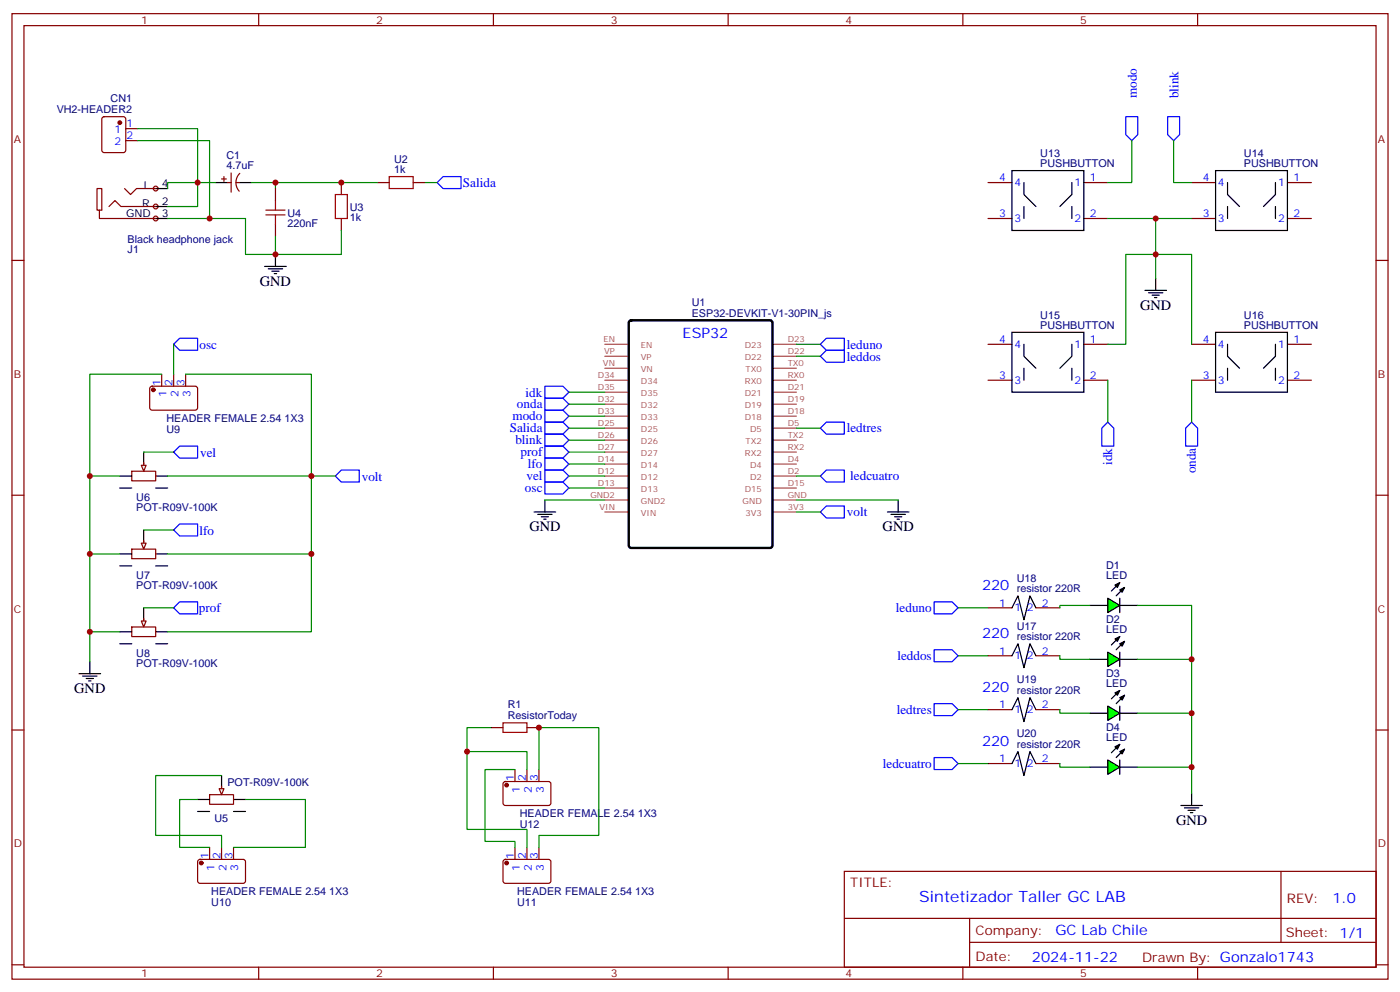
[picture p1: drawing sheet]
<svg xmlns="http://www.w3.org/2000/svg" width="412mm" height="292mm" viewBox="0 0 412 292" stroke-linecap="round" stroke-linejoin="round" font-family="sans-serif">
<g fill="none" stroke="#870000" stroke-width=".35">
<path d="M3.5 4h405.4v284.4h-405.4zM7.1 7.5h398.2v277.3h-398.2zM76.2 4v3.5M145.3 4v3.5M214.5 4v3.5M283.6 4v3.5M352.8 4v3.5M81.1 55.5v3.6M100.5 53.8v3.5M111.1 53.8h3.6M121.7 53.8h3.5M3.5 76.7h3.6"/>
<path d="M81.1 66.1v3.5M100.5 64.3v3.6M405.3 76.7h3.6M3.5 145.8h3.6M405.3 145.8h3.6M3.5 215h3.6M405.3 215h3.6M248.7 256.6h156.6v28.2h-156.6zM377.3 256.6v20.9M248.7 270.5h156.5M285.6 277.5h119.6M285.6 270.5v14.1"/>
<path d="M3.5 284.1h3.6M76.2 284.8v3.6M145.3 284.8v3.6M214.5 284.8v3.6M283.6 284.8v3.6M352.8 284.8v3.6M405.3 284.1h3.6"/>
</g>
<g fill="none" stroke="#a64a4a" stroke-width=".35">
<path d="M178.2 119h6.9M178.2 115.5h6.9M178.2 112h6.9M178.2 108.4h6.9M178.2 104.9h6.9M178.2 101.4h6.9M227.7 119h6.9M227.7 115.5h6.9M227.7 112h6.9M227.7 108.4h6.9M227.7 104.9h6.9M227.7 101.4h6.9"/>
<path d="M178.2 136.7h6.9M178.2 133.1h6.9M178.2 129.6h6.9M178.2 126.1h6.9M178.2 122.6h6.9M227.7 136.7h6.9M227.7 133.1h6.9M227.7 129.6h6.9M227.7 126.1h6.9M227.7 122.6h6.9M178.2 150.8h6.9M178.2 147.2h6.9"/>
<path d="M178.2 143.7h6.9M178.2 140.2h6.9M227.7 150.8h6.9M227.7 147.2h6.9M227.7 143.7h6.9M227.7 140.2h6.9"/>
</g>
<path d="M185.4 94.5l.5-.2h40.9l.7 .5v65.9l-.4 .6-41.2 .1-.6-.5-.1-65.9z" fill="none" stroke="#000" stroke-width=".71"/>
<path d="M81.1 59.1v2.8M98.8 57.3h3.5v7h-3.5zM114.7 52h7v3.5h-7zM78.3 63.3h5.7M78.3 61.9h5.7M81.1 63.3v2.8" fill="none" stroke="#a10000" stroke-width=".35"/>
<path d="M111.1 53.8h-30v1.7M100.5 67.9v7h-19.4v-5.3" fill="none" stroke="#008700" stroke-width=".35"/>
<g fill="#f0f0f0" stroke="#870000" stroke-width=".35">
<circle cx="45.9" cy="64.3" r=".71"/>
<circle cx="45.9" cy="60.8" r=".71"/>
<circle cx="45.9" cy="55.5" r=".71"/>
</g>
<g fill="none" stroke="#000" stroke-width=".35">
<path d="M45.9 55.5h3.5M63.5 53.8h3.5M70.6 53.8h3.5M45.9 60.8h3.5M45.9 64.3h3.5M78 78.5h6.3M79 79.2h4.3M80.1 79.9h2.1M81.1 74.9v3.6M80.8 80.6h.7M157.3 150.8h6.4M158.4 151.5h4.2"/>
<path d="M159.5 152.2h2.1M160.2 152.9h.7M160.5 147.2v3.6M261.4 150.8h6.4M262.5 151.5h4.2M263.5 152.2h2.1M264.2 152.9h.7M264.6 147.2v3.6M58.2 235.4h3.5M65.3 228.4v3.5M68.8 235.4h3.5"/>
</g>
<g fill="none" stroke="#870000" stroke-width=".35">
<path d="M30.2 34.6l.5-.2h5.6l.7 .4v9.4l-.4 .7h-5.9l-.7-.4v-9.4zM37 37.9h3.6M36.7 55.5l1.8 1.8 1.7-1.8h5.7M37 41.4h3.6M65.3 52.7h1.4M66 52v1.4M67 53.8h1.1M68.1 50.9v5.7M69.5 53.8h1.1M70.6 51.1a3.8 3.8 0 0 0-.1 5.2M29.3 61.9h.7v-6.4h-1.4v6.4h.7v2.4h16.6M32.1 60.8l1.8-1.7 1.7 1.7h10.3"/>
<path d="M61.7 234h7.1v2.9h-7.1zM65.3 231.6v1.7"/>
</g>
<g fill="none" stroke="#008700" stroke-width=".35">
<path d="M40.6 37.9h17.6v22.9h-8.8M40.6 41.4h21.1v22.9M63.5 53.8h-14.1v1.7M74.1 53.8h7M125.2 53.8h3.6M49.4 64.3h22.9v10.6h8.8M167.6 119h10.6M167.6 115.5h10.6M167.6 126.1h10.6M167.6 129.6h10.6M167.6 133.1h10.6M167.6 136.7h10.6"/>
<path d="M167.6 122.6h10.6M160.5 147.2h17.7M167.6 140.2h10.6M167.6 143.7h10.6M234.6 147.2h30M234.6 150.8h7.1"/>
</g>
<circle cx="35.3" cy="36.1" r=".53" fill="#870000" stroke="#870000" stroke-width=".35"/>
<path d="M128.8 53.8l1.7-1.8h5.3v3.5h-5.3zM160.5 117.3h5.3l1.8 1.7-1.8 1.8h-5.3zM160.5 113.7h5.3l1.8 1.8-1.8 1.8h-5.3zM160.5 124.3h5.3l1.8 1.8-1.8 1.7h-5.3zM160.5 127.8h5.3l1.8 1.8-1.8 1.8h-5.3zM160.5 131.4h5.3l1.8 1.7-1.8 1.8h-5.3zM160.5 134.9h5.3l1.8 1.8-1.8 1.7h-5.3zM160.5 138.4h5.3l1.8 1.8-1.8 1.8h-5.3zM160.5 120.8h5.3l1.8 1.8-1.8 1.7h-5.3zM160.5 142h5.3l1.8 1.7-1.8 1.8h-5.3zM241.7 150.8l1.7-1.8h5.3v3.5h-5.3z" fill="none" stroke="#00f" stroke-width=".35"/>
<path d="M64.6 232.3h1.4l-.7 1.7z" fill="#f0f0f0" stroke="#870000" stroke-width=".35"/>
<path d="M42.3 133.1v3.6M35.3 140.2h3.5M45.9 140.2h3.5M58.2 239h3.5M68.8 239h3.5" fill="none" stroke="#000" stroke-width=".35"/>
<path d="M38.8 138.8h7.1v2.8h-7.1zM42.3 136.3v1.8" fill="none" stroke="#870000" stroke-width=".35"/>
<path d="M41.6 137h1.4l-.7 1.8z" fill="#f0f0f0" stroke="#870000" stroke-width=".35"/>
<path d="M35.3 143.7h3.5M42.3 156.1v3.5M45.9 143.7h3.5M35.3 163.1h3.5M45.9 163.1h3.5" fill="none" stroke="#000" stroke-width=".35"/>
<path d="M42.3 159.2v1.8M38.8 161.7h7.1v2.8h-7.1z" fill="none" stroke="#870000" stroke-width=".35"/>
<path d="M41.6 159.9h1.4l-.7 1.8z" fill="#f0f0f0" stroke="#870000" stroke-width=".35"/>
<path d="M35.3 166.7h3.5M42.3 179v3.5M45.9 166.7h3.5M35.3 186.1h3.5M45.9 186.1h3.5" fill="none" stroke="#000" stroke-width=".35"/>
<path d="M38.8 184.6h7.1v2.9h-7.1zM42.3 182.2v1.7" fill="none" stroke="#870000" stroke-width=".35"/>
<path d="M41.6 182.9h1.4l-.7 1.7z" fill="#f0f0f0" stroke="#870000" stroke-width=".35"/>
<g fill="none" stroke="#000" stroke-width=".35">
<path d="M298.1 50.2h21.2v17.7h-21.2zM301.6 53.8v3.5l3.6 3.5M315.7 53.8v3.5l-3.5 3.5M358.1 50.2h21.1v17.7h-21.1zM361.6 53.8v3.5l3.5 3.5M375.7 53.8v3.5l-3.5 3.5M301.6 60.8v3.5M315.7 60.8v3.5M361.6 60.8v3.5M375.7 60.8v3.5M298.1 97.9h21.2v17.6h-21.2zM337.3 85.5h6.3"/>
<path d="M338.3 86.2h4.2M339.4 86.9h2.1M340.1 87.6h.7M340.4 82v3.5M358.1 97.9h21.1v17.6h-21.1zM301.6 101.4v3.5l3.6 3.5M301.6 108.4v3.6M315.7 101.4v3.5l-3.5 3.5M315.7 108.4v3.6M361.6 101.4v3.5l3.5 3.5M361.6 108.4v3.6M375.7 101.4v3.5l-3.5 3.5"/>
<path d="M375.7 108.4v3.6M321 178.3h5.3M23.3 198.4h6.3M24.3 199.1h4.3M25.4 199.8h2.1M26.5 194.9v3.5M35.3 189.6h3.5M45.9 189.6h3.5M26.1 200.5h.7"/>
</g>
<g fill="none" stroke="#008700" stroke-width=".35">
<path d="M333.4 41.4v12.4h-7.1M345.7 41.4v12.4h5.3M326.3 64.3h14.1v17.7M340.4 64.3h10.6M47.6 110.2h-21.1v30M51.2 101.4v8.8M54.7 110.2h37v30h7.1M326.3 101.4h5.3v-26.5h19.4v26.5M326.3 112v12.3M351 112v12.3M42.3 133.1h8.9M35.3 140.2h-8.8v22.9h8.8"/>
<path d="M42.3 156.1h8.9M49.4 140.2h42.3v22.9M26.5 163.1v23h8.8M42.3 179h8.9M49.4 163.1h42.3v23h-42.3M26.5 186.1v8.8M144.6 214.3h-7v7M58.2 235.4h-5.3v14.2h8.8M65.3 228.4h-19.4v17.6h19.4v3.6M72.3 235.4h17.7v14.2h-21.2M151.7 226.6h-8.8v21.2h8.8v1.8M155.2 226.6v-5.3h-17.6v23h17.6v5.3"/>
<path d="M158.7 226.6v-12.3h17.7v31.7h-17.7v3.6"/>
</g>
<path d="M331.6 34.4h3.5v5.3l-1.7 1.7-1.8-1.7zM344 34.4h3.5v5.3l-1.8 1.7-1.7-1.7zM52.9 99.6h5.3v3.6h-5.3l-1.7-1.8zM51.2 133.1l1.7-1.7h5.3v3.5h-5.3zM326.3 124.3l1.8 1.8v5.3h-3.5v-5.3zM349.2 126.1l1.8-1.8 1.8 1.8v5.3h-3.6zM51.2 156.1l1.7-1.8h5.3v3.5h-5.3zM98.8 140.2l1.7-1.8h5.3v3.6h-5.3zM51.2 179l1.7-1.8h5.3v3.6h-5.3z" fill="none" stroke="#00f" stroke-width=".35"/>
<g fill="none" stroke="#870000" stroke-width=".35">
<path d="M291 53.8h7.1M319.3 53.8h7M351 53.8h7.1M379.2 53.8h7.1M291 64.3h7.1M319.3 64.3h7M351 64.3h7.1M379.2 64.3h7.1M44.3 113.9l.5-.2 13 .1 .4 .6-.1 6-.6 .4-13-.1-.4-.6v-5.7zM47.6 110.2v3.5M51.2 110.2v3.5M54.7 110.2v3.5"/>
<path d="M291 101.4h7.1M291 112h7.1M319.3 101.4h7M319.3 112h7M351 101.4h7.1M351 112h7.1M379.2 101.4h7.1M379.2 112h7.1M144.6 214.3h3.6M155.2 214.3h3.5M148.4 230.4l.5-.2h12.9l.5 .7-.1 5.9-.6 .4-13-.1-.4-.6v-5.6zM151.7 226.6v3.6"/>
<path d="M155.2 226.6v3.6M158.7 226.6v3.6M58.4 253.3l.5-.2h13l.4 .7v5.9l-.7 .4h-13l-.4-.7v-5.6zM61.7 249.6v3.5M65.3 249.6v3.5M68.8 249.6v3.5M148.4 253.3l.5-.2h12.9l.5 .7-.1 5.9-.6 .4h-13l-.4-.7v-5.6zM151.7 249.6v3.5M155.2 249.6v3.5M158.7 249.6v3.5"/>
</g>
<g fill="#870000" stroke="#870000" stroke-width=".35">
<circle cx="45.2" cy="114.8" r=".53"/>
<circle cx="59.3" cy="254.1" r=".53"/>
<circle cx="149.2" cy="254.1" r=".53"/>
<circle cx="149.2" cy="231.2" r=".53"/>
</g>
<path d="M148.2 212.9h7v2.8h-7z" fill="none" stroke="#a10000" stroke-width=".35"/>
<path d="M326.3 176.2l3.5 2.1-3.5 2.1z" fill="#0f0" stroke="#000" stroke-width=".35"/>
<path d="M329.8 171.6l-2.4 2.5M329.8 176.2v4.2M329.8 178.3h5.3M331.3 173l-2.5 2.5M321 194.2h5.3" fill="none" stroke="#000" stroke-width=".35"/>
<path d="M328.4 172.3l1.4-.7-.7 1.4zM329.8 173.7l1.5-.7-.7 1.4z" fill="#000" stroke="#000" stroke-width=".35"/>
<path d="M326.3 192.1l3.5 2.1-3.5 2.1z" fill="#0f0" stroke="#000" stroke-width=".35"/>
<path d="M329.8 187.5l-2.4 2.4M329.8 192.1v4.2M329.8 194.2h5.3M331.3 188.9l-2.5 2.4M321 210h5.3" fill="none" stroke="#000" stroke-width=".35"/>
<path d="M328.4 188.2l1.4-.7-.7 1.4zM329.8 189.6l1.5-.7-.7 1.4z" fill="#000" stroke="#000" stroke-width=".35"/>
<path d="M326.3 207.9l3.5 2.1-3.5 2.2z" fill="#0f0" stroke="#000" stroke-width=".35"/>
<path d="M329.8 203.3l-2.4 2.5M329.8 207.9v4.3M329.8 210h5.3M331.3 204.8l-2.5 2.4M321 225.9h5.3" fill="none" stroke="#000" stroke-width=".35"/>
<path d="M328.4 204l1.4-.7-.7 1.5zM329.8 205.5l1.5-.7-.7 1.4z" fill="#000" stroke="#000" stroke-width=".35"/>
<path d="M326.3 223.8l3.5 2.1-3.5 2.1z" fill="#0f0" stroke="#000" stroke-width=".35"/>
<g fill="none" stroke="#000" stroke-width=".35">
<path d="M298.1 179l1.8-3.5 1.7 7 1.8-7 1.8 3.5M298.1 193.1l1.8-3.5 1.7 7 1.8-7 1.8 3.5M298.1 209l1.8-3.5 1.7 7 1.8-7 1.8 3.5M329.8 219.2l-2.4 2.5M298.1 224.9l1.8-3.6 1.7 7.1 1.8-7.1 1.8 3.6M329.8 223.8v4.2M329.8 225.9h5.3M331.3 220.6l-2.5 2.5M347.8 237.2h6.4M348.9 237.9h4.2M350 238.6h2.1M350.7 239.3h.7"/>
<path d="M351 233.7v3.5"/>
</g>
<path d="M328.4 219.9l1.4-.7-.7 1.4zM329.8 221.3l1.5-.7-.7 1.4z" fill="#000" stroke="#000" stroke-width=".35"/>
<g fill="none" stroke="#008700" stroke-width=".35">
<path d="M234.6 101.4h7.1M234.6 104.9h7.1M234.6 126.1h7.1M234.6 140.2h7.1M282.2 179h8.8M321 178.3h-8.8v.7M335.1 178.3h15.9v15.9h-15.9M282.2 193.1h8.8M312.2 193.1v1.1h8.8M351 194.2v15.8h-15.9M282.2 209h8.8M312.2 209v1h8.8"/>
<path d="M351 210v15.9h-15.9M282.2 224.9h8.8M312.2 224.9v1h8.8M351 225.9v7.8"/>
</g>
<path d="M291 179h7.1M305.2 179h7M291 193.1h7.1M305.2 193.1h7M291 209h7.1M305.2 209h7M291 224.9h7.1M305.2 224.9h7" fill="none" stroke="#870000" stroke-width=".35"/>
<path d="M241.7 104.9l1.7-1.7h5.3v3.5h-5.3zM241.7 101.4l1.7-1.8h5.3v3.6h-5.3zM241.7 126.1l1.7-1.8h5.3v3.5h-5.3zM241.7 140.2l1.7-1.8h5.3v3.6h-5.3zM275.2 177.2h5.3l1.7 1.8-1.7 1.8h-5.3zM275.2 191.3h5.3l1.7 1.8-1.7 1.8h-5.3zM275.2 207.2h5.3l1.7 1.8-1.7 1.7h-5.3zM275.2 223.1h5.3l1.7 1.8-1.7 1.7h-5.3z" fill="none" stroke="#00f" stroke-width=".35"/>
<g fill="#c00">
<circle cx="100.5" cy="53.8" r=".88"/>
<circle cx="81.1" cy="53.8" r=".88"/>
<circle cx="58.2" cy="53.8" r=".88"/>
<circle cx="61.7" cy="64.3" r=".88"/>
<circle cx="81.1" cy="74.9" r=".88"/>
<circle cx="26.5" cy="163.1" r=".88"/>
<circle cx="91.7" cy="163.1" r=".88"/>
<circle cx="91.7" cy="140.2" r=".88"/>
<circle cx="26.5" cy="186.1" r=".88"/>
<circle cx="26.5" cy="140.2" r=".88"/>
<circle cx="137.6" cy="221.3" r=".88"/>
<circle cx="158.8" cy="214.3" r=".88"/>
<circle cx="340.4" cy="64.3" r=".88"/>
<circle cx="340.4" cy="74.9" r=".88"/>
<circle cx="351" cy="194.2" r=".88"/>
<circle cx="351" cy="210" r=".88"/>
<circle cx="351" cy="225.9" r=".88"/>
</g>
<text font-size="4.6" fill="#00f" x="270.8" y="265.6">Sintetizador Taller GC LAB</text>
<g font-size="4.2">
<text x="76.6" y="84.1">GND</text>
<text x="335.8" y="91.2">GND</text>
<text x="155.9" y="156.4">GND</text>
<text x="260" y="156.4">GND</text>
<text x="21.9" y="204">GND</text>
<text x="346.4" y="242.9">GND</text>
</g>
<g font-size="4.2" fill="#00f">
<text x="201.1" y="99.6">ESP32</text>
<text x="289.3" y="173.7">220</text>
<text x="289.3" y="187.8">220</text>
<text x="289.3" y="203.7">220</text>
<text x="289.3" y="219.6">220</text>
<text x="392.5" y="265.9">1.0</text>
<text x="310.9" y="275.4">GC Lab Chile</text>
<text x="304" y="283.2">2024-11-22</text>
</g>
<g font-size="3.9" fill="#00f">
<text x="334.8" y="28.9" transform="rotate(-90 334.8 28.9)">modo</text>
<text x="347.2" y="28.9" transform="rotate(-90 347.2 28.9)">blink</text>
<text x="136.4" y="55.1">Salida</text>
<text x="58.8" y="102.7">osc</text>
<text x="249.4" y="106.2">leddos</text>
<text x="249.4" y="102.6">leduno</text>
<text x="154.8" y="116.8">idk</text>
<text x="151" y="123.8">modo</text>
<text x="152.3" y="120.3">onda</text>
<text x="150.1" y="127.4">Salida</text>
<text x="151.8" y="130.9">blink</text>
<text x="249.4" y="127.3">ledtres</text>
<text x="59" y="134.5">vel</text>
<text x="153.4" y="134.4">prof</text>
<text x="155.5" y="137.9">lfo</text>
<text x="327.6" y="136.9" transform="rotate(-90 327.6 136.9)">idk</text>
<text x="106.6" y="141.5">volt</text>
<text x="155.1" y="141.4">vel</text>
<text x="250.5" y="141.5">ledcuatro</text>
<text x="352.3" y="139.4" transform="rotate(-90 352.3 139.4)">onda</text>
<text x="154.6" y="145">osc</text>
<text x="249.5" y="152">volt</text>
<text x="58.8" y="157.4">lfo</text>
<text x="58.6" y="180.3">prof</text>
<text x="263.9" y="180.3">leduno</text>
<text x="264.3" y="194.4">leddos</text>
<text x="264.1" y="210.3">ledtres</text>
<text x="260.1" y="226.1">ledcuatro</text>
</g>
<g font-size="3.9" fill="#800">
<text x="250.5" y="261.2">TITLE:</text>
<text x="379.1" y="265.9">REV:</text>
<text x="287.4" y="275.4">Company:</text>
<text x="378.7" y="276">Sheet: 1/1</text>
<text x="287.4" y="283.1">Date:</text>
<text x="336.4" y="283.2">Drawn By: Gonzalo1743</text>
</g>
<g font-size="3.2" fill="#800">
<text x="41.6" y="7">1</text>
<text x="110.8" y="7">2</text>
<text x="179.9" y="7">3</text>
<text x="249.1" y="7">4</text>
<text x="318.2" y="7">5</text>
<text x="4.1" y="42.1">A</text>
<text x="405.9" y="42.1">A</text>
<text x="4.1" y="111.3">B</text>
<text x="405.9" y="111.3">B</text>
<text x="4.1" y="180.4">C</text>
<text x="405.9" y="180.4">C</text>
<text x="4.1" y="249.6">D</text>
<text x="405.9" y="249.6">D</text>
<text x="41.6" y="287.8">1</text>
<text x="110.8" y="287.8">2</text>
<text x="179.9" y="287.8">3</text>
<text x="249.1" y="287.8">4</text>
<text x="318.2" y="287.8">5</text>
</g>
<g font-size="3.2" fill="#000080">
<text x="16.7" y="33.2">VH2-HEADER2</text>
<text x="32.6" y="30.1">CN1</text>
<text x="66.7" y="46.7">C1</text>
<text x="116.1" y="47.9">U2</text>
<text x="306.4" y="46.2">U13</text>
<text x="366.4" y="46.2">U14</text>
<text x="66.7" y="49.9">4.7uF</text>
<text x="116.1" y="50.9">1k</text>
<text x="306.4" y="49.2">PUSHBUTTON</text>
<text x="366.4" y="49.2">PUSHBUTTON</text>
<text x="84.7" y="63.8">U4</text>
<text x="103" y="65.1">1k</text>
<text x="103" y="62">U3</text>
<text x="37.6" y="71.5">Black headphone jack</text>
<text x="84.7" y="66.9">220nF</text>
<text x="37.6" y="74.6">J1</text>
<text x="203.8" y="93.3">ESP32-DEVKIT-V1-30PIN_js</text>
<text x="203.8" y="90">U1</text>
<text x="306.4" y="93.8">U15</text>
<text x="366.4" y="93.8">U16</text>
<text x="306.4" y="96.8">PUSHBUTTON</text>
<text x="366.4" y="96.8">PUSHBUTTON</text>
<text x="49.1" y="124.3">HEADER FEMALE 2.54 1X3</text>
<text x="49.1" y="127.4">U9</text>
<text x="40.2" y="147.5">U6</text>
<text x="40.2" y="150.6">POT-R09V-100K</text>
<text x="325.9" y="167.5">D1</text>
<text x="40.2" y="173.5">POT-R09V-100K</text>
<text x="40.2" y="170.5">U7</text>
<text x="299.5" y="171.3">U18</text>
<text x="325.9" y="170.5">LED</text>
<text x="299.5" y="174.4">resistor 220R</text>
<text x="299.5" y="185.4">U17</text>
<text x="325.9" y="183.4">D2</text>
<text x="299.5" y="188.5">resistor 220R</text>
<text x="325.9" y="186.4">LED</text>
<text x="40.2" y="196.4">POT-R09V-100K</text>
<text x="40.2" y="193.4">U8</text>
<text x="299.5" y="201.3">U19</text>
<text x="325.9" y="202.3">LED</text>
<text x="325.9" y="199.3">D3</text>
<text x="149.6" y="208.6">R1</text>
<text x="299.5" y="204.4">resistor 220R</text>
<text x="149.6" y="211.8">ResistorToday</text>
<text x="325.9" y="215.2">D4</text>
<text x="299.5" y="220.2">resistor 220R</text>
<text x="299.5" y="217.1">U20</text>
<text x="325.9" y="218.2">LED</text>
<text x="67" y="231.4">POT-R09V-100K</text>
<text x="63.2" y="241.9">U5</text>
<text x="153.1" y="240.7">HEADER FEMALE 2.54 1X3</text>
<text x="153.1" y="243.9">U12</text>
<text x="62.2" y="263.7">HEADER FEMALE 2.54 1X3</text>
<text x="152.3" y="263.7">HEADER FEMALE 2.54 1X3</text>
<text x="62.2" y="266.7">U10</text>
<text x="152.3" y="266.7">U11</text>
</g>
<g font-size="3.2" fill="#00f">
<text x="33.7" y="39.3">1</text>
<text x="37.2" y="37.5">1</text>
<text x="37.2" y="41.1">2</text>
<text x="33.7" y="42.8">2</text>
<text x="294.3" y="53.4">4</text>
<text x="321" y="53.4">1</text>
<text x="354.3" y="53.4">4</text>
<text x="381" y="53.4">1</text>
<text x="298.8" y="54.8">4</text>
<text x="316.5" y="54.8">1</text>
<text x="358.8" y="54.8">4</text>
<text x="376.5" y="54.8">1</text>
<text x="294.3" y="64">3</text>
<text x="298.8" y="65.4">3</text>
<text x="316.5" y="65.4">2</text>
<text x="321" y="64">2</text>
<text x="354.3" y="64">3</text>
<text x="358.8" y="65.4">3</text>
<text x="376.5" y="65.4">2</text>
<text x="381" y="64">2</text>
<text x="294.3" y="101">4</text>
<text x="321" y="101">1</text>
<text x="354.3" y="101">4</text>
<text x="381" y="101">1</text>
<text x="298.8" y="102.4">4</text>
<text x="316.5" y="102.4">1</text>
<text x="358.8" y="102.4">4</text>
<text x="376.5" y="102.4">1</text>
<text x="47.3" y="113.6" transform="rotate(-90 47.3 113.6)">1</text>
<text x="50.8" y="113.6" transform="rotate(-90 50.8 113.6)">2</text>
<text x="54.3" y="113.6" transform="rotate(-90 54.3 113.6)">3</text>
<text x="294.3" y="111.6">3</text>
<text x="298.8" y="113">3</text>
<text x="316.5" y="113">2</text>
<text x="321" y="111.6">2</text>
<text x="354.3" y="111.6">3</text>
<text x="358.8" y="113">3</text>
<text x="376.5" y="113">2</text>
<text x="381" y="111.6">2</text>
<text x="49" y="117.1" transform="rotate(-90 49 117.1)">1</text>
<text x="52.6" y="117.1" transform="rotate(-90 52.6 117.1)">2</text>
<text x="56.1" y="117.1" transform="rotate(-90 56.1 117.1)">3</text>
<text x="294.3" y="178.6">1</text>
<text x="306.9" y="178.6">2</text>
<text x="298.8" y="180.1">1</text>
<text x="302.4" y="180.1">2</text>
<text x="294.3" y="192.8">1</text>
<text x="298.8" y="194.2">1</text>
<text x="302.4" y="194.2">2</text>
<text x="306.9" y="192.8">2</text>
<text x="294.3" y="208.6">1</text>
<text x="306.9" y="208.6">2</text>
<text x="298.8" y="210">1</text>
<text x="302.4" y="210">2</text>
<text x="294.3" y="224.5">1</text>
<text x="298.8" y="225.9">1</text>
<text x="302.4" y="225.9">2</text>
<text x="306.9" y="224.5">2</text>
<text x="151.3" y="230" transform="rotate(-90 151.3 230)">1</text>
<text x="153.1" y="233.5" transform="rotate(-90 153.1 233.5)">1</text>
<text x="154.9" y="230" transform="rotate(-90 154.9 230)">2</text>
<text x="156.6" y="233.5" transform="rotate(-90 156.6 233.5)">2</text>
<text x="158.4" y="230" transform="rotate(-90 158.4 230)">3</text>
<text x="160.2" y="233.5" transform="rotate(-90 160.2 233.5)">3</text>
<text x="61.4" y="252.9" transform="rotate(-90 61.4 252.9)">1</text>
<text x="63.1" y="256.4" transform="rotate(-90 63.1 256.4)">1</text>
<text x="64.9" y="252.9" transform="rotate(-90 64.9 252.9)">2</text>
<text x="66.7" y="256.4" transform="rotate(-90 66.7 256.4)">2</text>
<text x="68.4" y="252.9" transform="rotate(-90 68.4 252.9)">3</text>
<text x="70.2" y="256.4" transform="rotate(-90 70.2 256.4)">3</text>
<text x="151.3" y="252.9" transform="rotate(-90 151.3 252.9)">1</text>
<text x="153.1" y="256.4" transform="rotate(-90 153.1 256.4)">1</text>
<text x="154.9" y="252.9" transform="rotate(-90 154.9 252.9)">2</text>
<text x="156.6" y="256.4" transform="rotate(-90 156.6 256.4)">2</text>
<text x="158.4" y="252.9" transform="rotate(-90 158.4 252.9)">3</text>
<text x="160.2" y="256.4" transform="rotate(-90 160.2 256.4)">3</text>
</g>
<g font-size="3.2">
<text x="42.3" y="55.5">L</text>
<text x="47.6" y="55.2">4</text>
<text x="37.2" y="64">GND</text>
<text x="41.9" y="60.8">R</text>
<text x="47.6" y="60.5">2</text>
<text x="47.6" y="64">3</text>
</g>
<g font-size="2.5" fill="#a54b4b">
<text x="177.7" y="100.7">EN</text>
<text x="232" y="100.7">D23</text>
<text x="177.6" y="107.7">VN</text>
<text x="178" y="104.2">VP</text>
<text x="188.8" y="106">VP</text>
<text x="188.8" y="102.4">EN</text>
<text x="219.4" y="106">D22</text>
<text x="219.4" y="102.4">D23</text>
<text x="232" y="107.7">TX0</text>
<text x="232" y="104.2">D22</text>
<text x="176.1" y="111.3">D34</text>
<text x="188.8" y="113">D34</text>
<text x="188.8" y="109.5">VN</text>
<text x="219.4" y="113">RX0</text>
<text x="219.6" y="109.5">TX0</text>
<text x="232" y="111.3">RX0</text>
<text x="176.1" y="118.3">D32</text>
<text x="176.1" y="114.8">D35</text>
<text x="188.8" y="116.5">D35</text>
<text x="219.4" y="116.5">D21</text>
<text x="232" y="118.3">D19</text>
<text x="232" y="114.8">D21</text>
<text x="176.1" y="125.4">D25</text>
<text x="176.1" y="121.9">D33</text>
<text x="188.8" y="123.6">D33</text>
<text x="188.8" y="120.1">D32</text>
<text x="219.4" y="123.6">D18</text>
<text x="219.4" y="120.1">D19</text>
<text x="232" y="125.4">D5</text>
<text x="232" y="121.9">D18</text>
<text x="176.1" y="128.9">D26</text>
<text x="188.8" y="130.7">D26</text>
<text x="188.8" y="127.1">D25</text>
<text x="219.6" y="130.7">TX2</text>
<text x="220.9" y="127.1">D5</text>
<text x="232" y="128.9">TX2</text>
<text x="176.1" y="136">D14</text>
<text x="176.1" y="132.4">D27</text>
<text x="188.8" y="137.7">D14</text>
<text x="188.8" y="134.2">D27</text>
<text x="219.4" y="134.2">RX2</text>
<text x="220.9" y="137.7">D4</text>
<text x="232" y="136">D4</text>
<text x="232" y="132.4">RX2</text>
<text x="176.1" y="143">D13</text>
<text x="176.1" y="139.5">D12</text>
<text x="188.8" y="141.2">D12</text>
<text x="220.9" y="141.2">D2</text>
<text x="232" y="143">D15</text>
<text x="232" y="139.5">D2</text>
<text x="173.9" y="146.6">GND2</text>
<text x="188.8" y="148.3">GND2</text>
<text x="188.8" y="144.8">D13</text>
<text x="218.7" y="148.3">GND</text>
<text x="219.4" y="144.8">D15</text>
<text x="232" y="146.6">GND</text>
<text x="176.6" y="150.1">VIN</text>
<text x="188.8" y="151.8">VIN</text>
<text x="219.6" y="151.8">3V3</text>
<text x="232" y="150.1">3V3</text>
</g>
</svg>
